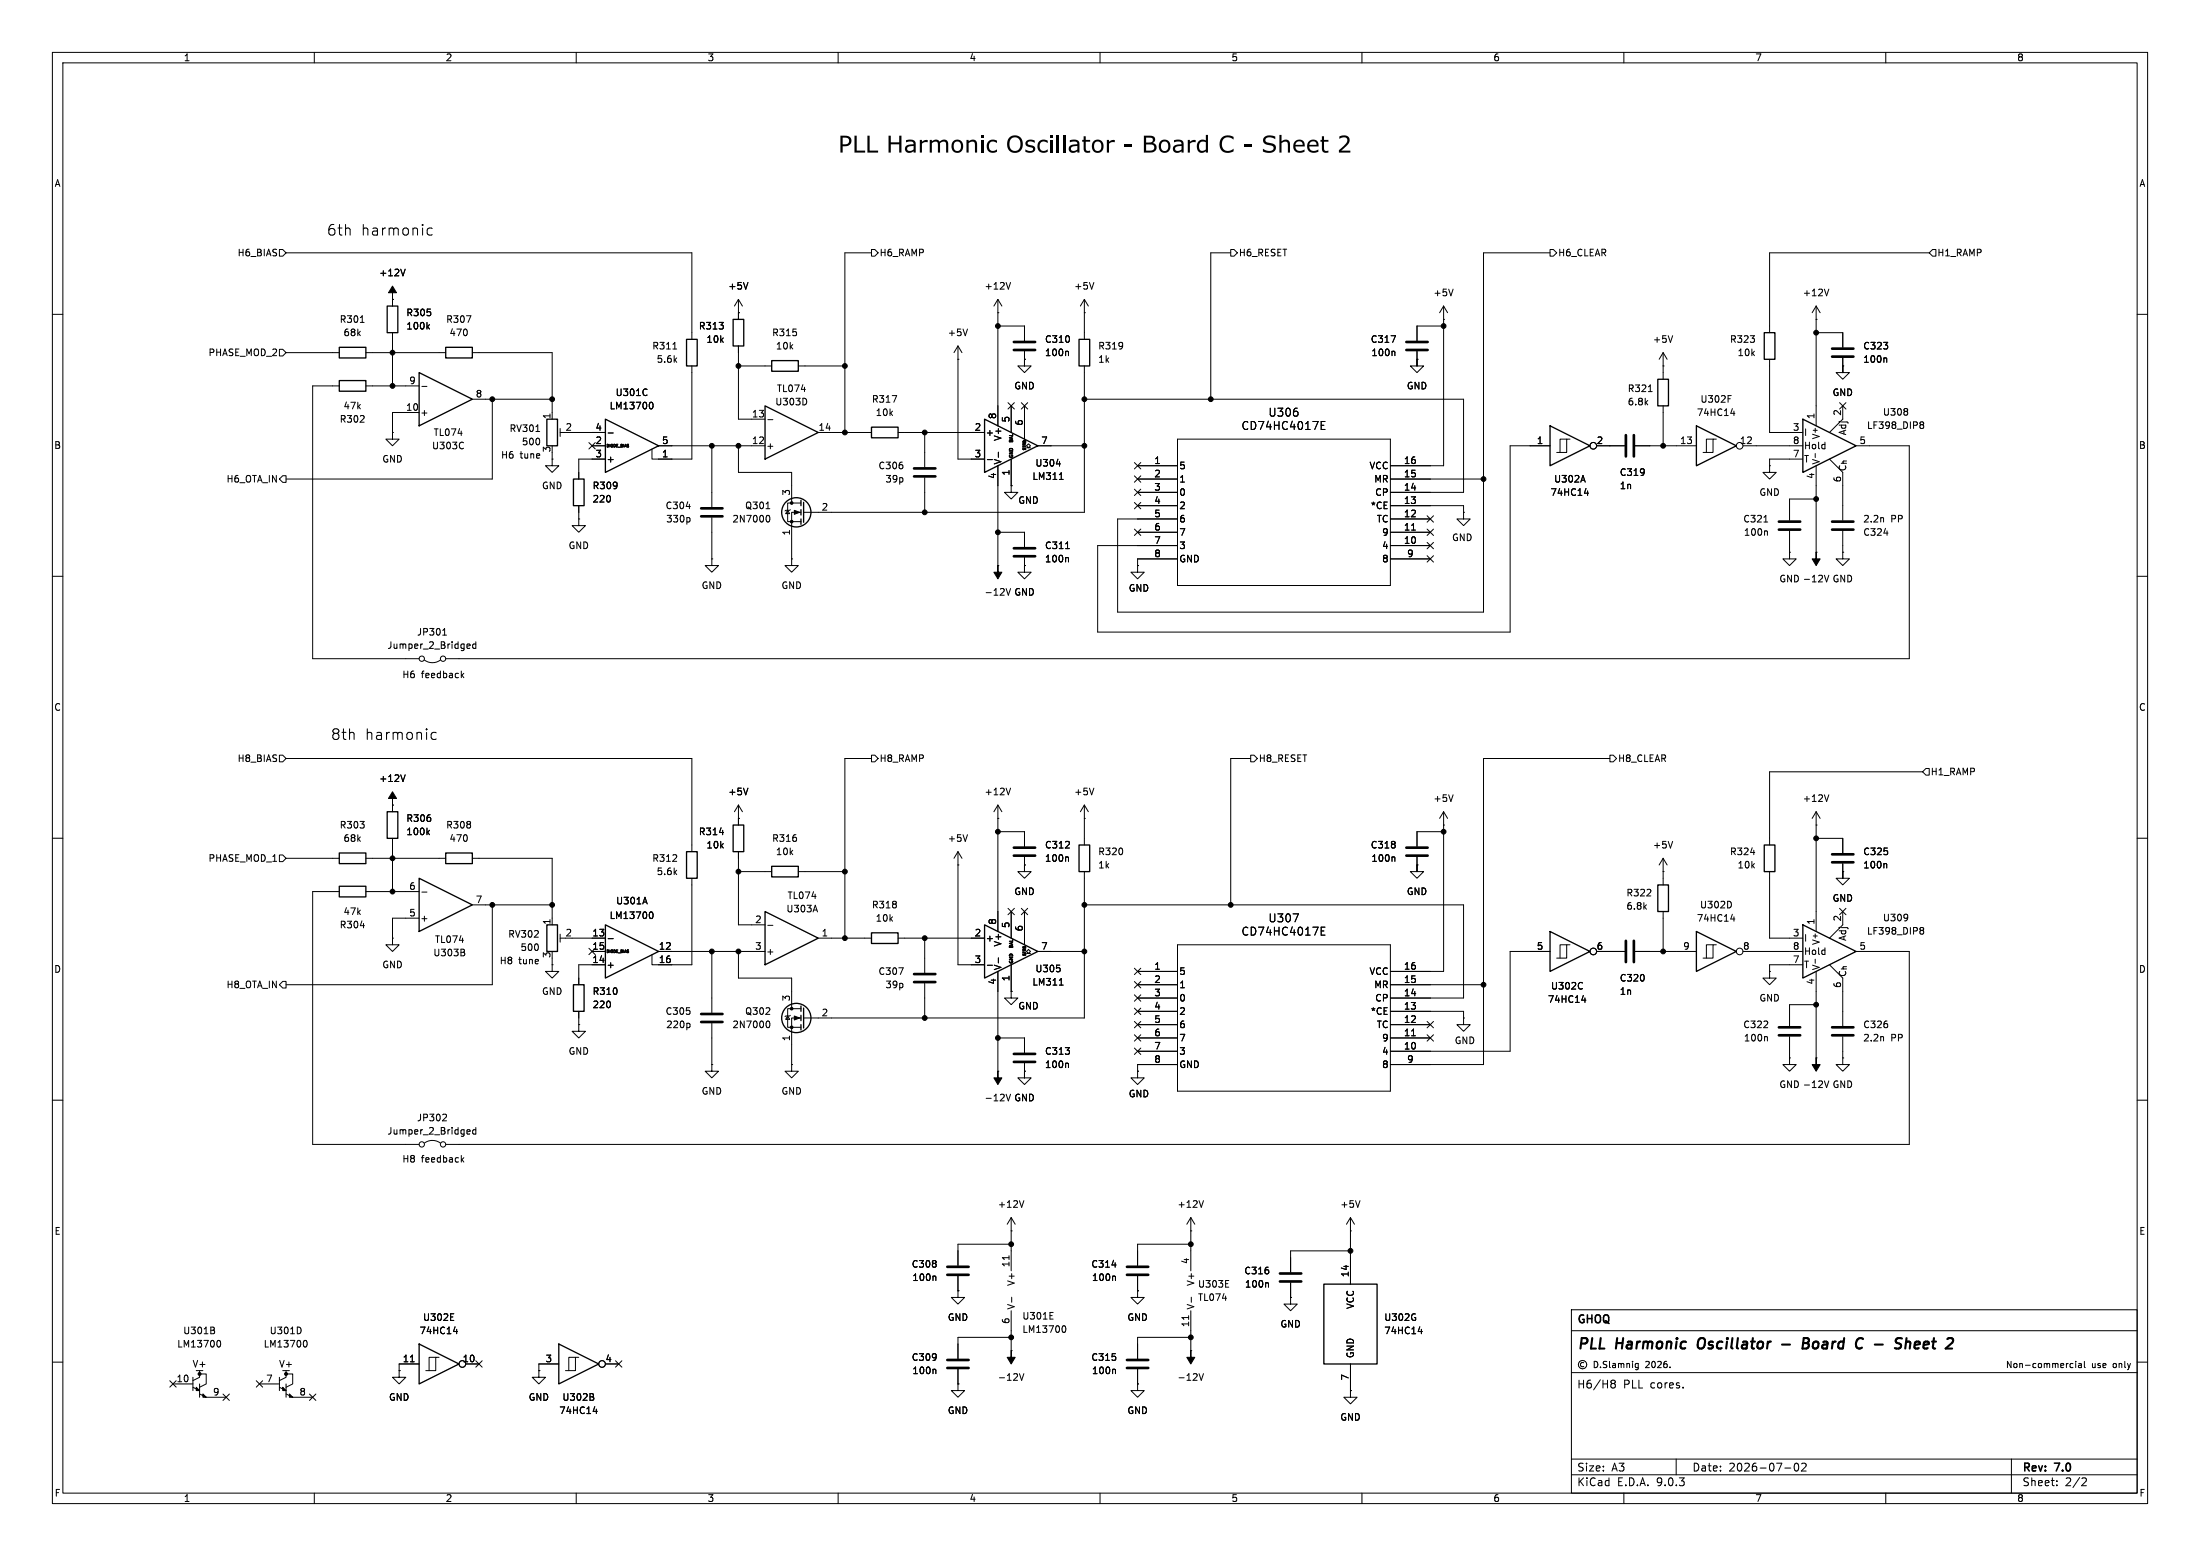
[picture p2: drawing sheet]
<svg xmlns="http://www.w3.org/2000/svg" width="420mm" height="297mm" viewBox="0 0 420 297" stroke-linecap="round" stroke-linejoin="round" font-family="sans-serif">
<g fill="none" stroke="#000" stroke-width=".19">
<path d="M10 10h400v277h-400zM12 12h396v273h-396zM60 10v2M110 10v2M160 10v2M210 10v2M260 10v2M310 10v2M360 10v2M53.3 47.6h.7l.6 .7-.6 .6h-.7zM54.6 48.3h77.5v16.5M74.9 57.2h.1"/>
<path d="M74.9 57.2v1.2M77.3 51.4l-.4 1.2M82.5 43.6l-.6-.1-.4 .4v.6l.2 .3 .2 .1 .6-.1M141 59.7h.1M141 57.2l-.8 1.2M141 57.2l.7 1.2M141 57.2v3.8M142.8 53.9l-.4 1.3M166.4 47.6h.6l.6 .7-.6 .6h-.6zM166.4 48.3h-5.1v34.3M190.5 59.7h.1M190.5 57.2v24.1"/>
<path d="M190.5 57.2l.8 1.2M190.5 57.2l-.8 1.2M192.9 53.9l-.4 1.3M207 59.7h.1M207 57.2v7.6M207 57.2l.8 1.2M207 57.2l-.8 1.2M208.8 53.9l-.4 1.3M234.9 47.6h.7l.6 .7-.6 .6h-.7zM234.9 48.3h-3.8v27.9M275.6 58.4l-.8 1.3M275.6 58.4l.8 1.3"/>
<path d="M275.6 58.4v30.5h-10.2M277.4 55.2l-.4 1.3M295.9 47.6h.6l.7 .7-.7 .6h-.6zM295.9 48.3h-12.7v68.5h-69.8v-17.7h11.4M346.7 58.4l.8 1.3M346.7 58.4l-.8 1.3M346.7 58.4v22.9M349.1 55.2l-.4 1.3M368.3 48.3h-30.5v15.2M368.9 47.6h.7v1.3h-.7l-.6-.6zM10 60h2M53.3 66.7h.7l.6 .6-.6 .6h-.7z"/>
<path d="M54.6 67.3h10.2M64.8 73.7h-5.1v52h20.3M68.8 61.5h.7M69.8 67.3h15.3M69.8 73.7h10.2M74.9 63.5v10.2M80 78.7h-5.1v3.9M80.5 73.8h1M81.6 62.3l.4 .5M82 62l-.5 .4M89.1 60.3h.8l-.5 1.2M90.2 67.3h15.2v12.7"/>
<path d="M90.2 76.2h15.2M94 76.2v15.2h-39.4M123.5 74.3v.1M123.5 75.4h.1M124.1 76.8h.1a.68 .68 0 0 1 .5 .6 .68 .68 0 0 1-.5 .6h-.1M128.5 66.6h.7M132.1 69.9v17.7h-7.6v-1.9M141 66v14h5M141 69.9h6.3M152.4 69.9h8.9M153.9 76.3v.7M170.3 75.5h.9l-.6 1.3"/>
<path d="M182.9 68.6h.1M182.9 66v21.6h5.1M182.9 66l-.8 1.3M182.9 66l.7 1.3M184.7 62.8l-.4 1.3M190.5 62.2h5.1v2.8M192.4 76.9l1.2 1.2M193 77.5v5.1M193.6 76.9l-1.2 1.2M195 76.9l1.2 1.2M195.6 67.1v2.8h1.2l-1.2 1.2-1.3-1.2h1.3v-1.3M195.6 68.6h.1"/>
<path d="M195.6 77.5v6.3M196.2 76.9l-1.2 1.2M203.8 67l.2 .2v.7M207 76.2h72.4v17.8h-14M207 69.9v27.9h-53.6M247.7 78.6v.7M265.6 64.1h.8l-.5 1.2M266.1 67l.2 .2v.7M270.5 67.1v2.8h-1.3l1.3 1.2 1.3-1.2h-1.3v-1.3M270.5 68.6h.1M275.6 61h.1M275.6 62.2h-5.1v2.8"/>
<path d="M314.7 74.7h.7M317.5 69.9h.1M317.5 67.3l.8 1.3M317.5 67.3l-.8 1.3M317.5 67.3v5.1M317.5 77.5v7.6M319.3 64.1l-.4 1.2M329.9 75.5h.6M330.4 78.9h.8M331 78.5v.8M337.8 68.6v14h6.4M346.7 61h.1"/>
<path d="M346.7 63.5h5.1v2.8M351.2 76.9l1.2 1.2M351.8 68.3v2.8h1.3l-1.3 1.3-1.3-1.3h1.3v-1.2M351.8 69.9h.1M351.8 77.5v2.5l-2.6 2.6M352.4 76.9l-1.2 1.2M360 68.3l.2 .2v.7M364.1 78.1v.3M364.1 78.6v.5M408 60h2M54 90.8h.6v1.3h-.6l-.7-.7zM74.9 82.6v1.2h1.3l-1.3 1.3-1.2-1.3h1.2"/>
<path d="M74.9 82.6h.1M88.4 84.5h.1M88.5 85.5l-.1 .1M102.3 82.4h.7M105.4 87.6v1.3h1.3l-1.3 1.3-1.3-1.3h1.3M105.4 87.6h.1M105.4 86.4v1.2M106.9 82.6h1M106.9 81.8v1.5M109.2 82.6h6.4M110.5 99.1v1.2h1.3l-1.3 1.3-1.3-1.3h1.3M110.5 99.1h.1"/>
<path d="M110.5 96.5v2.6M112.4 84.5l1.2 1.2M113 85.1h2.6M113.6 84.5l-1.2 1.2M115.6 87.6h-5.1v3.8M116.1 82.6h1M125.7 85.1h20.3M131 96.7h.8M131.5 98.8l.2 .2v.4l-.2 .2M135.9 85.1v11.7M135.9 98.8v7.9M141 85.1v5.1h10.1v5.8"/>
<path d="M146.2 97.1h.8M146.4 98.4h.1a.68 .68 0 0 1 .5 .6 .68 .68 0 0 1-.5 .6h-.1M146.6 80.1h.9M150.4 97.4l.3 .6h-.7zM150.9 97.3l-1 .2M152.9 96h-2.5v3.6h2.5M152.9 97.8h-1.8v8.9M156.2 82.6h10.2M171.4 82.6h16.6M176.5 82.6v6.6M176.5 91.2v6.6M188.5 87.7h1"/>
<path d="M190.5 88.9v19.1M190.6 86.3v1M193 92.7v1.3h1.3l-1.3 1.3-1.2-1.3h1.2M193 92.7h.1M193 87.6v5.1M196 85.5h.3l-.3-.4 .3-.4 .4 .4-.4 .4h.4M198.1 85.1h8.9M201.7 88.5h.8M202.2 91.5h.8M216.6 88.3l1.2 1.2M216.6 95.9l1.2 1.2M216.6 93.4l1.2 1.2"/>
<path d="M216.6 90.8l1.2 1.2M217.2 88.9h7.6M217.2 91.4h7.6M217.2 94h7.6M217.2 96.5h7.6M217.8 88.3l-1.2 1.2M217.8 95.9l-1.2 1.2M217.8 93.4l-1.2 1.2M217.8 90.8l-1.2 1.2M224.8 83.8h40.6v28h-40.6zM252.2 81.2h.5M252.9 80.5h-.7v1.5h.7"/>
<path d="M265.4 91.4h17.8M265.4 96.5h14v1.3M265.4 99.1h7.6M272.4 98.5l1.3 1.2M273.7 98.5l-1.3 1.2M279.4 97.8v1.3h-1.3l1.3 1.2 1.3-1.2h-1.3M279.4 97.8h.1M295.9 85.1h-7.6v35.6h-78.8v-16.6h15.3M299.1 83.8h-1.3v2.6M299.7 83.8h-.6v2.6h-1.9M302.2 90.7l.4 1.3M302.5 94.1h.8"/>
<path d="M303.1 93.7v.9M304.8 85.1h5.3M312.2 85.1h11.6M327 83.8h-1.2v2.6M327.7 83.8h-.7v2.6h-1.9M332.7 85.1h11.5M336.7 99.6h.8M337.8 88.9v1.3h-1.3l1.3 1.2 1.3-1.2h-1.3M337.8 88.9h.1M344.2 87.6h-6.4v1.3M346.7 95.3h-5.1v4M346.7 88.9v16.5"/>
<path d="M349.2 87.6l2.6 2.6v9.1M354.3 85.1h10.2v40.6h-279.4M359.5 98.9l.1 .7M366.8 80.5h.2l.2 .3-.2 .3M366.8 81.1h.2M367 81.1l.2 .2v.2l-.1 .2-.3 .1M10 110h2M135.9 106.7v1.3h1.3l-1.3 1.2-1.3-1.2h1.3M135.9 106.7h.1M151.1 106.7v1.3h1.3l-1.3 1.2-1.2-1.2h1.2M151.1 106.7h.1M190.5 108h.1"/>
<path d="M190.5 101.6h5.1v2.8M192.1 112.3l.4 1.3 .4-1.3M195.6 106.4v2.8h1.2l-1.2 1.3-1.3-1.3h1.3v-1.2M195.6 108h.1M203.4 104.7h.8M203.8 106.4l.2 .2v.7M216.6 101l1.2 1.2M217.2 108v1.2h-1.3l1.3 1.3 1.2-1.3h-1.2M217.2 108h.1M217.2 101.6h7.6M217.8 101l-1.2 1.2M224.8 106.7h-7.6v1.3"/>
<path d="M265.4 101.6h7.6M265.4 104.1h7.6M265.4 106.7h7.6M269.5 101.2h.7M272.4 103.5l1.3 1.2M272.4 106.1l1.3 1.2M272.4 101l1.3 1.2M273.7 103.5l-1.3 1.2M273.7 106.1l-1.3 1.2M273.7 101l-1.3 1.2M337.2 101.3l.2 .2v.7M341.6 105.4v1.3h1.3l-1.3 1.3-1.2-1.3h1.2"/>
<path d="M341.6 105.4h.1M341.6 101.3v4.1M346.7 105.4h.1M348.3 109.8l.4 1.3 .4-1.3M351.8 105.4v1.3h-1.3l1.3 1.3 1.3-1.3h-1.3M351.8 105.4h.1M351.8 101.3v4.1M359.6 101.8h.8M408 110h2M81 126a2.54 2.54 0 0 0 3.1 0M83.3 139.9l-.6-.1-.4 .4v.6l.2 .2 .2 .1 .6-.1M84.5 121.2h.7"/>
<path d="M84.8 120.1l.1-.1v1.2M88.2 128.9l.3 .5M88.5 128.5l-.4 .5M89.2 123.7h.5M89.2 123l.4-.1 .1 .3-.6 .1M90.8 123l-.3-.1-.3 .3 .2 .5h.4M90.8 122.5v1.3M10 160h2M53.3 144.1h.7l.6 .7-.6 .6h-.7zM54.6 144.8h77.5v17.8M74.9 153.7h.1M74.9 153.7v1.2"/>
<path d="M77.3 147.9l-.4 1.3M81.6 158.8l.4 .5M82 158.5l-.5 .5M137.4 158.9h.7M141 156.2h.1M141 153.7v3.8M141 153.7l-.8 1.2M141 153.7l.7 1.2M142.8 150.4l-.4 1.3M166.4 144.1h.6l.6 .7-.6 .6h-.6zM166.4 144.8h-5.1v34.3M184.7 159.3l-.4 1.3"/>
<path d="M190.5 156.2h.1M190.5 158.8h5.1v2.7M190.5 153.7v24.1M190.5 153.7l.8 1.2M190.5 153.7l-.8 1.2M192.9 150.4l-.4 1.3M207 156.2h.1M207 153.7v7.6M207 153.7l.8 1.2M207 153.7l-.8 1.2M208.8 150.4l-.4 1.3M238.8 144.1h.6l.6 .7-.6 .6h-.6z"/>
<path d="M238.8 144.8h-3.9v27.9M275.6 157.5h.1M275.6 154.9v30.5h-10.2M275.6 154.9l-.8 1.3M275.6 154.9l.8 1.3M275.6 158.8h-5.1v2.7M277.4 151.7l-.4 1.3M307.3 144.1h.7l.6 .7-.6 .6h-.7zM307.3 144.8h-24.1v58.4h-17.8M346.7 157.5h.1M346.7 154.9v22.9M346.7 154.9l.8 1.3"/>
<path d="M346.7 154.9l-.8 1.3M349.1 151.7l-.4 1.3M367 147.3h-29.2v14M367.7 146.7h.6v1.3h-.6l-.7-.7zM408 160h2M53.3 163.2h.7l.6 .6-.6 .7h-.7zM54.6 163.8h10.2M64.8 170.2h-5.1v48.2h20.3M68.8 176.7h.8M69.8 163.8h15.3M69.8 170.2h10.2M74.9 179.1v1.2h1.3l-1.3 1.3-1.2-1.3h1.2"/>
<path d="M74.9 179.1h.1M74.9 160v10.2M80 175.3h-5.1v3.8M80.5 170.3h1M90.2 163.8h15.2v12.7M90.2 172.7h15.2M94 172.7v15.3h-39.4M106.9 179.1h1M106.9 178.3v1.5M109.2 179.1h6.4M116.1 179.2h1M123.1 171.3l.5 1.2"/>
<path d="M124.1 174.1h.1a.68 .68 0 0 1 .5 .6 .68 .68 0 0 1-.5 .6h-.1M132.1 167.6v16.6h-7.6v-2M141 162.6v13.9h5M141 166.4h6.3M146.6 176.6h.9M152.4 166.4h8.9M155.6 172.8l.5 1.3M156.2 179.1h10.2M171.4 179.1h16.6M176.5 179.1v6.6M182.9 165.1h.1M182.9 162.6v21.6h5.1"/>
<path d="M182.9 162.6l-.8 1.2M182.9 162.6l.7 1.2M192.4 173.4l1.2 1.2M193 174v5.1M193.6 173.4l-1.2 1.2M195 173.4l1.2 1.2M195.6 163.6v2.8h1.2l-1.2 1.2-1.3-1.2h1.3v-1.3M195.6 165.1h.1M195.6 174v6.3M196.2 173.4l-1.2 1.2M203.8 163.6l.2 .1v.7M207 172.7h72.4v17.8h-14"/>
<path d="M207 166.4v27.9h-53.6M246.9 174.4h1l-.7 1.6M252.2 177.7h.5M252.9 177h-.7v1.5h.7M266.1 163.6l.2 .1v.7M270.5 163.6v2.8h-1.3l1.3 1.2 1.3-1.2h-1.3v-1.3M270.5 165.1h.1M317.5 166.4h.1M317.5 163.8v5.1M317.5 174v7.6M317.5 163.8l.8 1.3M317.5 163.8l-.8 1.3"/>
<path d="M319.3 160.6l-.4 1.3M330.4 175.4h.8M330.5 172.3v.7M331 175v.8M334.2 162.7h.8M337.8 166.4v12.7h6.4M346.7 160h5.1v2.8M351.2 173.4l1.2 1.2M351.8 164.8v2.8h1.3l-1.3 1.3-1.3-1.3h1.3v-1.2M351.8 166.4h.1M351.8 174v2.5l-2.6 2.6M352.4 173.4l-1.2 1.2"/>
<path d="M360 164.8l.2 .2v.7M364.1 174.6v.9M364.2 175l-.1 .2M366.8 177h.2l.2 .3-.2 .3M366.8 177.6h.2M367 177.6l.2 .2v.3l-.1 .1-.3 .1M54 187.3h.6v1.3h-.6l-.7-.6zM88.4 181.8l.3 .2v.3l-.2 .1M88.5 181.2l.2 .2-.2 .3M105.4 184.2v1.2h1.3l-1.3 1.3-1.3-1.3h1.3M105.4 184.2h.1M105.4 182.9v1.3"/>
<path d="M110.5 195.6v1.3h1.3l-1.3 1.2-1.3-1.2h1.3M110.5 195.6h.1M110.5 193v2.6M112.4 181l1.2 1.2M113 181.6h2.6M113.6 181l-1.2 1.2M115.6 184.2h-5.1v3.8M125.7 181.6h20.3M131.5 195.3l.2 .3v.3l-.2 .3M135.9 181.6v11.7M135.9 195.3v7.9M141 181.6v5.1h10.1v5.8"/>
<path d="M146.4 194.9h.1a.68 .68 0 0 1 .5 .6 .68 .68 0 0 1-.5 .7l-.1-.1M150.4 193.9l.3 .7h-.7zM150.9 193.8l-1 .3M152.9 192.5h-2.5v3.6h2.5M152.9 194.3h-1.8v8.9M171.6 184.7h.8l-.5 1.3M176.5 187.7v6.6M188.5 184.2h1M190.5 198.1h5.1v2.8M190.5 185.4v19.1M190.6 182.8v1M193 189.2v1.3h1.3l-1.3 1.3-1.2-1.3h1.2"/>
<path d="M193 189.2h.1M193 184.2v5M196 182h.3l-.3-.4 .3-.4 .4 .4-.4 .4h.4M198.1 181.6h8.9M202.2 188h.8M202.3 184.8v.6M216.6 184.8l1.2 1.2M216.6 195l1.2 1.2M216.6 197.5l1.2 1.2M216.6 189.9l1.2 1.2M216.6 192.4l1.2 1.2M216.6 187.4l1.2 1.2"/>
<path d="M217.2 185.4h7.6M217.2 188h7.6M217.2 190.5h7.6M217.2 193h7.6M217.2 195.6h7.6M217.2 198.1h7.6M217.8 184.8l-1.2 1.2M217.8 195l-1.2 1.2M217.8 197.5l-1.2 1.2M217.8 189.9l-1.2 1.2M217.8 192.4l-1.2 1.2M217.8 187.4l-1.2 1.2"/>
<path d="M224.8 180.3h40.6v28h-40.6zM265.4 188h17.8M265.4 193h14v1.3M265.4 195.6h7.6M265.4 198.1h7.6M269.5 197.7h.7M272.4 197.5l1.3 1.2M272.4 195l1.3 1.2M273.7 197.5l-1.3 1.2M273.7 195l-1.3 1.2M279.4 194.3v1.3h-1.3l1.3 1.3 1.3-1.3h-1.3M279.4 194.3h.1"/>
<path d="M295.9 181.6h-7.6v19.1h-22.9M299.1 180.3h-1.3v2.6M299.7 180.3h-.6v2.6h-1.9M302 190.9h.7M302 187.6h.1M302.1 188.7h-.1M302.6 190.5v.8M304.8 181.6h5.3M312.2 181.6h11.6M327 180.3h-1.2v2.6M327.7 180.3h-.7v2.6h-1.9M332.7 181.6h11.5"/>
<path d="M337.2 197.9l.2 .1v.7M337.8 185.4v1.3h-1.3l1.3 1.3 1.3-1.3h-1.3M337.8 185.4h.1M341.6 197.9v4M344.2 184.2h-6.4v1.2M346.7 191.8h-5.1v4M346.7 185.4v16.5M349.2 184.2l2.6 2.5v9.1M351.8 197.9v4M354.3 181.6h10.2v36.8h-279.4M359.5 197.9l.1 .8M10 210h2"/>
<path d="M81 218.2a2.54 2.54 0 0 1 3.1 0M85 212.7l.2 .2v.3l-.7 .7h.7M89.2 215.7l.4-.1 .1 .3-.6 .2M89.2 216.4h.5M90.8 215.2v1.3M90.8 215.7l-.3-.1-.3 .3 .2 .5h.4M135.9 203.2v1.3h1.3l-1.3 1.2-1.3-1.2h1.3M135.9 203.2h.1M151.1 203.2v1.3h1.3l-1.3 1.2-1.2-1.2h1.2M151.1 203.2h.1M190.5 204.5h.1M192.1 208.9l.4 1.2 .4-1.2"/>
<path d="M195.6 202.9v2.8h1.2l-1.2 1.3-1.3-1.3h1.3v-1.2M195.6 204.5h.1M203.8 202.9l.2 .2v.7M216.6 200.1l1.2 1.2M217.2 204.5v1.2h-1.3l1.3 1.3 1.2-1.3h-1.2M217.2 204.5h.1M217.2 200.7h7.6M217.8 200.1l-1.2 1.2M224.8 203.2h-7.6v1.3M341.6 201.9v1.3h1.3l-1.3 1.3-1.2-1.3h1.2M341.6 201.9h.1M346.7 201.9h.1"/>
<path d="M348.3 206.3l.4 1.3 .4-1.3M351.8 201.9v1.3h-1.3l1.3 1.3 1.3-1.3h-1.3M351.8 201.9h.1M408 210h2M88.2 221.3l.3 .5M88.5 221l-.4 .5M192.6 239.7v.7M193 234.9h.1M193 237.5h-10.1v4.1M193 232.4l-.7 1.3M193 232.4l.8 1.3M193 232.4v10.2"/>
<path d="M195.5 229.2l-.5 1.2M227.3 234.9h.1M227.3 237.5h-10.1v4.1M227.3 232.4v10.2M227.3 232.4l-.7 1.3M227.3 232.4l.8 1.3M229.7 229.2l-.4 1.2M257.8 234.9h.1M257.8 232.4l.8 1.3M257.8 232.4l-.8 1.3M257.8 232.4v12.7M257.8 238.8h-11.4v4"/>
<path d="M259.6 229.2l-.4 1.2M40.7 253.9l.3 .3-.1 .3-.2 .1M40.8 253.4l.1 .2-.1 .3M41.6 255.9l.1-.1a.68 .68 0 0 1 .4 .7 .68 .68 0 0 1-.4 .6h-.1M57.4 253.6v.7M58.1 255.9l.1-.1a.68 .68 0 0 1 .4 .7 .68 .68 0 0 1-.4 .6h-.1M78.3 259.9h.8M83.2 259.1h-1.3v2.5M83.8 259.1h-.6v2.5h-1.9M86 252h.6M86 250.8h.6M86.6 254.2h.8"/>
<path d="M87.2 253.7v.9M90.8 259.7l1.2 1.3M92 259.7l-1.2 1.3M109.9 259.1h-1.3v2.5M110.5 259.1h-.6v2.5h-2M117.5 259.7l1.2 1.3M118.7 259.7l-1.2 1.3M178.5 243.6l.2 .2v.6M182.9 246.4v1.2h1.2l-1.2 1.3-1.3-1.3h1.3M182.9 246.4h.1M182.9 243.6v2.8M193 257.8h.1"/>
<path d="M193 255.3h-10.1v4M193 250.2v7.6M193.1 247.6v1M200.4 251.8h.6M200.4 250.5h.6M202.9 253.1h.1a.68 .68 0 0 1 .5 .6 .68 .68 0 0 1-.5 .6h-.1M212.3 241.5h.8M212.8 243.6l.1 .2v.6M217.2 246.4v1.2h1.2l-1.2 1.3-1.3-1.3h1.3M217.2 246.4h.1M217.2 243.6v2.8M226.9 251.1v.8"/>
<path d="M227.3 257.8h.1M227.3 255.3h-10.1v4M227.3 250.2v7.6M227.4 247.6v1M234 245.7h.6M234 244.4h.6M242 244.8l.2 .2v.7M246.4 247.6v1.3h1.2l-1.2 1.3-1.3-1.3h1.3M246.4 247.6h.1M246.4 244.9v2.7M270.7 254.2h.8M271.3 253.7v.9"/>
<path d="M300 250h108v35h-108zM300 254h108M304.3 259.8a.61 .61 0 0 1 .7 .6 .61 .61 0 0 1-.7 .6zM306.7 259.9l-.4-.1-.2 .3 .1 .3 .5 .2v.3l-.2 .1h-.4M307.3 259.8v1.1l.1 .1M311.7 259.8v.2M396.3 259.8v.2M397.9 259.8v1.1l.2 .1M10 260h2M32.4 263.6l1.2 1.2M33 264.2h3.8M33.6 263.6l-1.2 1.2"/>
<path d="M36.8 262.9v2.5M36.8 264.8l1.3 .6M38.1 261.6v1.3l-1.3 .6M38.1 262.3h1.3v1.9l-1.3 .6M38.1 264.2v2.5M38.1 266.1l1.3 .6h3.8M42.6 266.1l1.2 1.2M43.8 266.1l-1.2 1.2M48.9 263.6l1.2 1.2M49.5 264.2h3.8M50.1 263.6l-1.2 1.2M53.3 262.9v2.5"/>
<path d="M53.3 264.8l1.3 .6M54.6 261.6v1.3l-1.3 .6M54.6 262.3h1.3v1.9l-1.3 .6M54.6 266.1l1.3 .6h3.8M54.6 264.2v2.5M59.1 266.1l1.2 1.2M60.3 266.1l-1.2 1.2M76.2 261.6v1.3h-1.3l1.3 1.3 1.3-1.3h-1.3M76.2 261.6h.1M80 260.3h-3.8v1.3M88.9 260.3h2.5M102.9 261.6v1.3h-1.3l1.3 1.3 1.2-1.3h-1.2"/>
<path d="M102.9 261.6h.1M106.7 260.3h-3.8v1.3M113.1 266.6l.3 .3-.1 .3-.2 .1M113.2 266.1l.1 .2-.1 .3M113.2 269.4h.8M113.8 269v.8M115.6 260.3h2.5M178.5 261.4l.2 .1v.7M182.9 264.2v1.2h1.2l-1.2 1.3-1.3-1.3h1.3M182.9 264.2h.1M182.9 261.4v2.8M194.6 262.2l.4 1.3 .5-1.3"/>
<path d="M212.8 261.4l.1 .1v.7M217.2 264.2v1.2h1.2l-1.2 1.3-1.3-1.3h1.3M217.2 264.2h.1M217.2 261.4v2.8M228.9 262.2l.4 1.3 .4-1.3M257.8 265.4v1.3h1.3l-1.3 1.3-1.3-1.3h1.3M257.8 265.4h.1M257.8 260.3v5.1M300 262h108M300 278.5h108M302.3 260.1a.41 .41 0 0 0-.6 .4 .41 .41 0 0 0 .6 .3M305.5 260.9v.1"/>
<path d="M307.5 263.7l.3-.3 .4 .1 .2 .3-.3 .3M307.5 263.8l.3 .3M307.8 264.1h.3M307.8 264.1l-.3 .3M307.9 260.3h.4l.1 .7M308.1 264.1l.3 .3-.2 .5h-.4l-.3-.2M308.4 260.5l-.6 .3 .2 .2h.4M309 260.4l.3-.2 .2 .2M309 260.2v.8M309.5 260.4l.2-.2 .2 .1 .1 .7M309.5 260.4v.6M310.6 260.4l.4-.1 .1 .7"/>
<path d="M310.6 260.2v.8M311.7 260.2v.8M312.7 260.3l-.3-.1-.2 .3 .1 .5h.4M312.7 260.2v1l-.2 .2h-.3M320 278.5v3M321.3 264.8v.1M342.7 279.4l.2-.1a.8 .8 0 0 1 .5 .7 .8 .8 0 0 1-.5 .8l-.2-.2-.2-.4zM343.9 279.4l.6-.1 .2 .1 .1 .3-.9 1.1h.9M384 278.5v6.5M395.4 260.2l.3 .1M395.7 261h-.3M396.3 260.2v.8"/>
<path d="M396.8 260.3h.5v.7M397.3 260.5l-.5 .3 .1 .2h.4M408 260h2M60 285v2M110 285v2M160 285v2M210 285v2M260 285v2M300 281.5h108M310 285v2M340.7 280.2h1.2M360 285v2"/>
<path d="M392.7 283.4v.2M392.7 282.7v.1M397.7 282.1l.5 .1 .1 .3-.9 1.1h.9"/>
<circle cx="304.2" cy="85.1" r=".63"/>
<circle cx="332.1" cy="85.1" r=".63"/>
<circle cx="80.5" cy="125.7" r=".51"/>
<circle cx="84.6" cy="125.7" r=".51"/>
<circle cx="304.2" cy="181.6" r=".63"/>
<circle cx="332.1" cy="181.6" r=".63"/>
<circle cx="80.5" cy="218.4" r=".51"/>
<circle cx="84.6" cy="218.4" r=".51"/>
<circle cx="88.3" cy="260.3" r=".63"/>
<circle cx="114.9" cy="260.3" r=".63"/>
<circle cx="302.1" cy="260.5" r=".8"/>
</g>
<path d="M324.3 255.7a1.5 1.5 0 0 0 0 1.6M340.2 256.6h1.5M344.2 256.4h.7M344.3 255.4l.9 .1a.51 .51 0 0 1 .1 .5 .51 .51 0 0 1-.4 .4l.3 .1a.58 .58 0 0 1-.3 .9h-.8zM363.1 255.5a.85 .85 0 0 0-1.1 .1v.6M363.9 256.3a.49 .49 0 0 1 .8 .1l-.1 1M364 255.4l-.3 2M366.3 256.1l-.6 .1-.2 .9 .2 .3h.4M366.5 256.5l-1 .2" fill="none" stroke="#000" stroke-width=".4"/>
<g fill="#000" stroke="#000" stroke-width=".19">
<path d="M74.9 54.6l.8 1.3h-.8v1.3v-1.3h-.7zM151.6 97.4l1.1 .4-1.1 .4zM190.5 108v1.2h.8l-.8 1.3-.8-1.3h.8zM346.7 105.4v1.3h.8l-.8 1.3-.8-1.3h.8zM74.9 151.1l.8 1.3h-.8v1.3v-1.3h-.7zM151.6 193.9l1.1 .4-1.1 .4zM190.5 204.5v1.2h.8l-.8 1.3-.8-1.3h.8zM346.7 201.9v1.3h.8l-.8 1.3-.8-1.3h.8zM193 257.8v1.3h.8l-.8 1.2-.7-1.2h.7zM227.3 257.8v1.3h.8l-.8 1.2-.7-1.2h.7zM37.5 264.8l.6 .6h-.6zM38.7 266.1l.7 .6h-.7z"/>
<path d="M54 264.8l.6 .6h-.6zM55.2 266.1l.7 .6h-.7z"/>
<circle cx="74.9" cy="67.3" r=".46"/>
<circle cx="74.9" cy="73.7" r=".46"/>
<circle cx="94" cy="76.2" r=".46"/>
<circle cx="105.4" cy="76.2" r=".46"/>
<circle cx="141" cy="69.9" r=".46"/>
<circle cx="161.3" cy="69.9" r=".46"/>
<circle cx="190.5" cy="62.2" r=".46"/>
<circle cx="207" cy="76.2" r=".46"/>
<circle cx="231.1" cy="76.2" r=".46"/>
<circle cx="275.6" cy="62.2" r=".46"/>
<circle cx="346.7" cy="63.5" r=".46"/>
<circle cx="135.9" cy="85.1" r=".46"/>
<circle cx="141" cy="85.1" r=".46"/>
<circle cx="151.1" cy="99.6" r=".25"/>
<circle cx="151.1" cy="96" r=".25"/>
<circle cx="161.3" cy="82.6" r=".46"/>
<circle cx="176.5" cy="97.8" r=".46"/>
<circle cx="176.5" cy="82.6" r=".46"/>
<circle cx="207" cy="85.1" r=".46"/>
<circle cx="283.2" cy="91.4" r=".46"/>
<circle cx="317.5" cy="85.1" r=".46"/>
<circle cx="346.7" cy="95.3" r=".46"/>
<circle cx="190.5" cy="101.6" r=".46"/>
<circle cx="190.5" cy="158.8" r=".46"/>
<circle cx="275.6" cy="158.8" r=".46"/>
<circle cx="74.9" cy="170.2" r=".46"/>
<circle cx="74.9" cy="163.8" r=".46"/>
<circle cx="94" cy="172.7" r=".46"/>
<circle cx="105.4" cy="172.7" r=".46"/>
<circle cx="141" cy="166.4" r=".46"/>
<circle cx="161.3" cy="179.1" r=".46"/>
<circle cx="161.3" cy="166.4" r=".46"/>
<circle cx="176.5" cy="179.1" r=".46"/>
<circle cx="207" cy="172.7" r=".46"/>
<circle cx="234.9" cy="172.7" r=".46"/>
<circle cx="346.7" cy="160" r=".46"/>
<circle cx="135.9" cy="181.6" r=".46"/>
<circle cx="141" cy="181.6" r=".46"/>
<circle cx="151.1" cy="196.1" r=".25"/>
<circle cx="151.1" cy="192.5" r=".25"/>
<circle cx="176.5" cy="194.3" r=".46"/>
<circle cx="190.5" cy="198.1" r=".46"/>
<circle cx="207" cy="181.6" r=".46"/>
<circle cx="283.2" cy="188" r=".46"/>
<circle cx="317.5" cy="181.6" r=".46"/>
<circle cx="346.7" cy="191.8" r=".46"/>
<circle cx="193" cy="237.5" r=".46"/>
<circle cx="227.3" cy="237.5" r=".46"/>
<circle cx="257.8" cy="238.8" r=".46"/>
<circle cx="193" cy="255.3" r=".46"/>
<circle cx="227.3" cy="255.3" r=".46"/>
</g>
<g fill="none" stroke="#000" stroke-width=".25">
<path d="M73.9 58.4h2v5.1h-2zM64.8 66.3h5v2h-5zM64.8 72.6h5v2.1h-5zM80 71.1l10.2 5.1-10.2 5.1zM85.1 66.3h5.1v2h-5.1zM131.1 64.8h2v5.1h-2zM140 61h2v5h-2zM146 77.5l10.2 5.1-10.2 5zM147.3 68.8h5.1v2.1h-5.1zM206 64.8h2v5.1h-2zM316.5 72.4h2v5.1h-2zM336.8 63.5h2v5.1h-2z"/>
<path d="M104.4 80h2v5.1h-2zM109.5 91.4h2v5.1h-2zM115.6 80l10.1 5.1-10.1 5.1zM152.9 95.5v1M152.9 97.3v1M152.9 99.1v1M153.4 95.9v3.8M166.4 81.5h5v2.1h-5zM188 80l10.1 5.1-10.1 5.1zM295.9 81.3l7.6 3.8-7.6 3.8zM323.8 81.3l7.7 3.8-7.7 3.8zM344.2 80l10.1 5.1-10.1 5.1z"/>
<path d="M73.9 154.9h2v5.1h-2zM140 157.5h2v5.1h-2zM64.8 162.8h5v2h-5zM64.8 169.2h5v2h-5zM80 167.6l10.2 5.1-10.2 5.1zM85.1 162.8h5.1v2h-5.1zM104.4 176.5h2v5.1h-2zM115.6 176.5l10.1 5.1-10.1 5.1zM131.1 162.6h2v5h-2zM146 174l10.2 5.1-10.2 5.1zM147.3 165.4h5.1v2h-5.1zM166.4 178.1h5v2h-5z"/>
<path d="M188 176.5l10.1 5.1-10.1 5.1zM206 161.3h2v5.1h-2zM295.9 177.8l7.6 3.8-7.6 3.8zM316.5 168.9h2v5.1h-2zM323.8 177.8l7.7 3.8-7.7 3.8zM336.8 161.3h2v5.1h-2zM344.2 176.5l10.1 5.1-10.1 5.1zM109.5 188h2v5h-2zM152.9 192v1M152.9 193.8v1M152.9 195.6v1M153.4 192.4v3.8"/>
<path d="M80 256.5l7.6 3.8-7.6 3.9zM106.7 256.5l7.6 3.8-7.6 3.9zM252.7 245.1h10.2v15.2h-10.2z"/>
<circle cx="152" cy="97.8" r="2.79"/>
<circle cx="152" cy="194.3" r="2.79"/>
</g>
<g fill="none" stroke="#000" stroke-width=".51">
<path d="M193.5 65.3h4.1M193.5 66.8h4.1M268.5 65.3h4M268.5 66.8h4M349.8 66.5h4M349.8 68.1h4M133.9 97h4M133.9 98.6h4M174.5 89.4h4.1M174.5 90.9h4.1M310.4 83.1v4M311.9 83.1v4"/>
<path d="M339.6 99.6h4.1M349.8 99.6h4M193.5 104.6h4.1M193.5 106.2h4.1M339.6 101.1h4.1M349.8 101.1h4M193.5 161.8h4.1M193.5 163.3h4.1M268.5 161.8h4M268.5 163.3h4M310.4 179.6v4M311.9 179.6v4"/>
<path d="M349.8 163.1h4M349.8 164.6h4M133.9 193.5h4M133.9 195.1h4M174.5 185.9h4.1M174.5 187.5h4.1M339.6 196.1h4.1M339.6 197.6h4.1M349.8 196.1h4M349.8 197.6h4M193.5 201.2h4.1M193.5 202.7h4.1"/>
<path d="M180.8 259.6h4.1M180.8 241.8h4.1M180.8 243.3h4.1M215.1 259.6h4.1M215.1 241.8h4.1M215.1 243.3h4.1M244.3 243.1h4.1M244.3 244.6h4.1M180.8 261.1h4.1M215.1 261.1h4.1"/>
</g>
<g fill="#000" stroke="#000" stroke-width=".25">
<circle cx="38.1" cy="262.3" r=".25"/>
<circle cx="54.6" cy="262.3" r=".25"/>
</g>
<path d="M188.7 27a1.4 1.4 0 0 1 1.6-.2v.5a.89 .89 0 0 0-1.5 .3 .89 .89 0 0 0 1.1 1.1l.4-.2v.5a1.29 1.29 0 0 1-1.7-.3 1.29 1.29 0 0 1 .1-1.7zM211.3 26.7h.4v.4l.6-.4h.5v.5l-.6-.1-.5 .3v1.7h-.4z" fill="#000"/>
<g font-size="4.4">
<text x="160" y="30.5">PLL Harmonic</text>
<text x="192" y="30.5">Oscillator</text>
<text x="214.4" y="30.5">- Board C - Sheet 2</text>
</g>
<g font-size="2.8">
<text x="62.4" y="45.2">6th</text>
<text x="68.9" y="45.2">harmonic</text>
<text x="63.1" y="141.5">8th</text>
<text x="69.7" y="141.5">harmonic</text>
<text x="301" y="258.1">PLL</text>
<text x="308.6" y="258.1">Harmonic</text>
<text x="325" y="258.1">Oscillator</text>
<text x="346.6" y="258.1">Board</text>
<text x="357.6" y="258.1">C</text>
<text x="361.9" y="258.1">-</text>
<text x="366.7" y="258.1">Sheet</text>
</g>
<g font-size="2.1">
<text x="236.9" y="82.3">CD74HC4017E</text>
<text x="242.1" y="79.7">U306</text>
<text x="236.9" y="178.8">CD74HC4017E</text>
<text x="242.1" y="176.3">U307</text>
<text x="301" y="253">GHOQ</text>
<text x="301" y="265.2">H6/H8</text>
<text x="309.9" y="265.2">PLL</text>
<text x="315.1" y="265.2">cores.</text>
<text x="301" y="281.1">Size:</text>
<text x="307.6" y="281.1">A3</text>
<text x="323" y="281.1">Date:</text>
<text x="330" y="281.1">2026-07-02</text>
<text x="386" y="281.3">Rev:</text>
<text x="392.4" y="281.3">7.0</text>
<text x="301" y="283.9">KiCad</text>
<text x="308.7" y="283.9">E.D.A.</text>
<text x="316.3" y="283.9">9.0.3</text>
<text x="386" y="283.9">Sheet:</text>
<text x="394.2" y="283.9">2/2</text>
</g>
<g font-size="1.8">
<text x="35" y="11.9">1</text>
<text x="85" y="11.9">2</text>
<text x="135" y="11.9">3</text>
<text x="185" y="11.9">4</text>
<text x="235" y="11.9">5</text>
<text x="285" y="11.9">6</text>
<text x="335" y="11.9">7</text>
<text x="385" y="11.9">8</text>
<text x="10.3" y="35.9">A</text>
<text x="408.3" y="35.9">A</text>
<text x="45.3" y="49.1">H6_BIAS</text>
<text x="72.3" y="52.9">+12V</text>
<text x="167.8" y="49.1">H6_RAMP</text>
<text x="236.4" y="49.1">H6_RESET</text>
<text x="297.4" y="49.1">H6_CLEAR</text>
<text x="369.8" y="49.1">H1_RAMP</text>
<text x="138.9" y="55.5">+5V</text>
<text x="187.9" y="55.5">+12V</text>
<text x="205" y="55.5">+5V</text>
<text x="273.6" y="56.7">+5V</text>
<text x="344.1" y="56.7">+12V</text>
<text x="64.8" y="61.8">R301</text>
<text x="65.5" y="64.4">68k</text>
<text x="77.5" y="60.6">R305</text>
<text x="77.5" y="63.1">100k</text>
<text x="85.1" y="61.8">R307</text>
<text x="85.7" y="64.4">470</text>
<text x="133.3" y="63.1">R313</text>
<text x="134.8" y="65.6">10k</text>
<text x="147.3" y="64.4">R315</text>
<text x="180.8" y="64.4">+5V</text>
<text x="199.4" y="65.6">C310</text>
<text x="261.6" y="65.6">C317</text>
<text x="315.5" y="65.6">+5V</text>
<text x="330.2" y="65.6">R323</text>
<text x="39.7" y="68.2">PHASE_MOD_2</text>
<text x="124.4" y="66.9">R311</text>
<text x="125.3" y="69.4">5.6k</text>
<text x="148" y="66.9">10k</text>
<text x="199.4" y="68.2">100n</text>
<text x="209.6" y="66.9">R319</text>
<text x="209.6" y="69.4">1k</text>
<text x="261.7" y="68.2">100n</text>
<text x="331.6" y="68.2">10k</text>
<text x="355.6" y="66.9">C323</text>
<text x="355.6" y="69.4">100n</text>
<text x="78" y="73.4">9</text>
<text x="90.7" y="75.9">8</text>
<text x="117.4" y="75.8">U301C</text>
<text x="147.9" y="77.6">U303D</text>
<text x="148.2" y="75">TL074</text>
<text x="166.4" y="77.1">R317</text>
<text x="193.5" y="74.5">GND</text>
<text x="268.5" y="74.5">GND</text>
<text x="310.7" y="75">R321</text>
<text x="310.7" y="77.6">6.8k</text>
<text x="324.5" y="77.1">U302F</text>
<text x="349.8" y="75.8">GND</text>
<text x="64.8" y="80.9">R302</text>
<text x="65.5" y="78.3">47k</text>
<text x="77.4" y="78.5">10</text>
<text x="80.1" y="79.6">+</text>
<text x="82.7" y="83.4">TL074</text>
<text x="97.2" y="82.7">RV301</text>
<text x="105.2" y="80.1" transform="rotate(-90 105.2 80.1)">1</text>
<text x="107.9" y="82.3">2</text>
<text x="113.6" y="82.3">4</text>
<text x="116.3" y="78.3">LM13700</text>
<text x="143.5" y="79.8">13</text>
<text x="156.2" y="82.3">14</text>
<text x="167.1" y="79.6">10k</text>
<text x="186" y="82.3">2</text>
<text x="188.1" y="83.4">+</text>
<text x="190.2" y="80.1" transform="rotate(-90 190.2 80.1)">8</text>
<text x="192.8" y="80.7" transform="rotate(-90 192.8 80.7)">5</text>
<text x="195.3" y="81.4" transform="rotate(-90 195.3 81.4)">6</text>
<text x="323.8" y="79.6">74HC14</text>
<text x="342.2" y="82.3">3</text>
<text x="344.3" y="83.4">I</text>
<text x="346.5" y="80.1" transform="rotate(-90 346.5 80.1)">1</text>
<text x="351.5" y="79.4" transform="rotate(-90 351.5 79.4)">2</text>
<text x="352.7" y="83.2" transform="rotate(-90 352.7 83.2)">Adj</text>
<text x="356.3" y="82.1">LF398_DIP8</text>
<text x="359.4" y="79.5">U308</text>
<text x="10.3" y="85.9">B</text>
<text x="72.9" y="88.5">GND</text>
<text x="82.4" y="86">U303C</text>
<text x="95.6" y="87.7">H6</text>
<text x="99.3" y="87.7">tune</text>
<text x="99.5" y="85.2">500</text>
<text x="105.2" y="86.4" transform="rotate(-90 105.2 86.4)">3</text>
<text x="113.6" y="84.8">2</text>
<text x="113.6" y="87.4">3</text>
<text x="115.7" y="88.5">+</text>
<text x="126.3" y="84.8">5</text>
<text x="126.3" y="87.4">1</text>
<text x="143.5" y="84.8">12</text>
<text x="146.2" y="86">+</text>
<text x="167.6" y="89.8">C306</text>
<text x="186" y="87.4">3</text>
<text x="191.4" y="88.8" transform="rotate(-90 191.4 88.8)">V-</text>
<text x="191.4" y="84.3" transform="rotate(-90 191.4 84.3)">V+</text>
<text x="197.6" y="89.3">U304</text>
<text x="198.7" y="84.8">7</text>
<text x="220.3" y="88.6">1</text>
<text x="225" y="89.8">5</text>
<text x="261.3" y="89.8">VCC</text>
<text x="267.9" y="88.6">16</text>
<text x="293.3" y="84.8">1</text>
<text x="304.7" y="84.8">2</text>
<text x="320.6" y="84.8">13</text>
<text x="332.1" y="84.8">12</text>
<text x="342.2" y="84.8">8</text>
<text x="342.2" y="87.4">7</text>
<text x="344.3" y="86">Hold</text>
<text x="344.3" y="88.5">T</text>
<text x="347.6" y="88.8" transform="rotate(-90 347.6 88.8)">V^{-} V^{+}</text>
<text x="354.9" y="84.8">5</text>
<text x="408.2" y="85.9">B</text>
<text x="43.1" y="92.3">H6_OTA_IN</text>
<text x="103.4" y="93.6">GND</text>
<text x="113" y="93.6">R309</text>
<text x="150.9" y="94.7" transform="rotate(-90 150.9 94.7)">3</text>
<text x="168.9" y="92.3">39p</text>
<text x="190.2" y="91.5" transform="rotate(-90 190.2 91.5)">4</text>
<text x="192.8" y="90.9" transform="rotate(-90 192.8 90.9)">1</text>
<text x="197" y="91.8">LM311</text>
<text x="220.3" y="91.2">2</text>
<text x="220.3" y="93.7">3</text>
<text x="225" y="92.3">1</text>
<text x="225" y="94.8">0</text>
<text x="262.3" y="92.3">MR</text>
<text x="262.4" y="94.8">CP</text>
<text x="267.9" y="91.2">15</text>
<text x="267.9" y="93.7">14</text>
<text x="295.9" y="94.8">74HC14</text>
<text x="296.6" y="92.3">U302A</text>
<text x="309.1" y="91">C319</text>
<text x="309.1" y="93.6">1n</text>
<text x="335.8" y="94.8">GND</text>
<text x="346.5" y="91.5" transform="rotate(-90 346.5 91.5)">4</text>
<text x="351.5" y="92.1" transform="rotate(-90 351.5 92.1)">6</text>
<text x="352.7" y="90" transform="rotate(-90 352.7 90)">C_{h}</text>
<text x="113" y="96.1">220</text>
<text x="127" y="97.4">C304</text>
<text x="127.1" y="99.9">330p</text>
<text x="139.7" y="99.9">2N7000</text>
<text x="142.1" y="97.4">Q301</text>
<text x="156.8" y="97.5">2</text>
<text x="194.3" y="96.4">GND</text>
<text x="220.3" y="96.3">4</text>
<text x="220.3" y="98.8">5</text>
<text x="220.3" y="101.3">6</text>
<text x="225" y="97.4">2</text>
<text x="225" y="99.9">6</text>
<text x="261.6" y="97.4">*CE</text>
<text x="262.7" y="99.9">TC</text>
<text x="267.9" y="96.3">13</text>
<text x="267.9" y="98.8">12</text>
<text x="267.9" y="101.3">11</text>
<text x="332.7" y="99.9">C321</text>
<text x="355.6" y="99.9">2.2n</text>
<text x="361" y="99.9">PP</text>
<text x="108.5" y="105">GND</text>
<text x="150.9" y="102.3" transform="rotate(-90 150.9 102.3)">1</text>
<text x="199.4" y="105">C311</text>
<text x="199.4" y="107.5">100n</text>
<text x="220.3" y="103.9">7</text>
<text x="220.3" y="106.4">8</text>
<text x="225" y="102.5">7</text>
<text x="225" y="105">3</text>
<text x="225" y="107.5">GND</text>
<text x="263.8" y="102.5">9</text>
<text x="263.8" y="105">4</text>
<text x="263.8" y="107.5">8</text>
<text x="267.9" y="103.9">10</text>
<text x="268.5" y="106.4">9</text>
<text x="277.1" y="103.5">GND</text>
<text x="332.8" y="102.5">100n</text>
<text x="355.6" y="102.5">C324</text>
<text x="133.9" y="112.6">GND</text>
<text x="149.1" y="112.6">GND</text>
<text x="187.9" y="113.9">-12V</text>
<text x="193.5" y="113.9">GND</text>
<text x="215.4" y="113.1">GND</text>
<text x="339.6" y="111.4">GND -12V</text>
<text x="349.8" y="111.4">GND</text>
<text x="73.9" y="124.1">Jumper_2_Bridged</text>
<text x="79.5" y="121.5">JP301</text>
<text x="76.7" y="129.6">H6</text>
<text x="80.4" y="129.6">feedback</text>
<text x="10.3" y="135.9">C</text>
<text x="408.2" y="135.9">C</text>
<text x="45.3" y="145.6">H8_BIAS</text>
<text x="72.3" y="149.5">+12V</text>
<text x="167.8" y="145.6">H8_RAMP</text>
<text x="240.2" y="145.6">H8_RESET</text>
<text x="308.8" y="145.6">H8_CLEAR</text>
<text x="368.5" y="148.2">H1_RAMP</text>
<text x="138.9" y="152">+5V</text>
<text x="187.9" y="152">+12V</text>
<text x="205" y="152">+5V</text>
<text x="273.6" y="153.3">+5V</text>
<text x="344.1" y="153.3">+12V</text>
<text x="64.8" y="158.3">R303</text>
<text x="65.5" y="160.9">68k</text>
<text x="77.5" y="157.1">R306</text>
<text x="77.5" y="159.6">100k</text>
<text x="85.1" y="158.3">R308</text>
<text x="85.7" y="160.9">470</text>
<text x="133.3" y="159.6">R314</text>
<text x="147.3" y="160.9">R316</text>
<text x="180.8" y="160.9">+5V</text>
<text x="39.7" y="164.7">PHASE_MOD_1</text>
<text x="124.4" y="164.7">R312</text>
<text x="125.3" y="167.2">5.6k</text>
<text x="134.8" y="162.2">10k</text>
<text x="148" y="163.4">10k</text>
<text x="199.4" y="162.2">C312</text>
<text x="199.4" y="164.7">100n</text>
<text x="209.6" y="163.4">R320</text>
<text x="209.6" y="166">1k</text>
<text x="261.6" y="162.2">C318</text>
<text x="261.7" y="164.7">100n</text>
<text x="315.5" y="162.2">+5V</text>
<text x="330.2" y="163.4">R324</text>
<text x="331.6" y="166">10k</text>
<text x="355.6" y="163.4">C325</text>
<text x="355.6" y="166">100n</text>
<text x="78" y="169.9">6</text>
<text x="90.7" y="172.5">7</text>
<text x="117.5" y="172.8">U301A</text>
<text x="150.2" y="171.8">TL074</text>
<text x="166.4" y="173.6">R318</text>
<text x="193.5" y="171">GND</text>
<text x="268.5" y="171">GND</text>
<text x="310.4" y="171.3">R322</text>
<text x="310.4" y="173.8">6.8k</text>
<text x="324.4" y="173.6">U302D</text>
<text x="349.8" y="172.3">GND</text>
<text x="64.8" y="177.4">R304</text>
<text x="65.5" y="174.9">47k</text>
<text x="78" y="175">5</text>
<text x="80.1" y="176.1">+</text>
<text x="96.9" y="179.2">RV302</text>
<text x="105.2" y="176.6" transform="rotate(-90 105.2 176.6)">1</text>
<text x="107.9" y="178.8">2</text>
<text x="113" y="178.8">13</text>
<text x="116.3" y="175.6">LM13700</text>
<text x="144.1" y="176.3">2</text>
<text x="150" y="174.3">U303A</text>
<text x="156.8" y="178.8">1</text>
<text x="167.1" y="176.1">10k</text>
<text x="186" y="178.8">2</text>
<text x="188.1" y="179.9">+</text>
<text x="190.2" y="176.6" transform="rotate(-90 190.2 176.6)">8</text>
<text x="192.8" y="177.2" transform="rotate(-90 192.8 177.2)">5</text>
<text x="195.3" y="177.9" transform="rotate(-90 195.3 177.9)">6</text>
<text x="323.8" y="176.1">74HC14</text>
<text x="342.2" y="178.8">3</text>
<text x="344.3" y="179.9">I</text>
<text x="346.5" y="176.6" transform="rotate(-90 346.5 176.6)">1</text>
<text x="351.5" y="176" transform="rotate(-90 351.5 176)">2</text>
<text x="352.7" y="179.7" transform="rotate(-90 352.7 179.7)">Adj</text>
<text x="356.3" y="178.6">LF398_DIP8</text>
<text x="359.4" y="176.1">U309</text>
<text x="10.3" y="185.9">D</text>
<text x="72.9" y="185">GND</text>
<text x="82.6" y="182.7">U303B</text>
<text x="82.9" y="180.2">TL074</text>
<text x="95.3" y="184.3">H8</text>
<text x="99" y="184.3">tune</text>
<text x="99.3" y="181.7">500</text>
<text x="105.2" y="183" transform="rotate(-90 105.2 183)">3</text>
<text x="113" y="181.4">15</text>
<text x="113" y="183.9">14</text>
<text x="115.7" y="185">+</text>
<text x="125.7" y="181.4">12</text>
<text x="125.7" y="183.9">16</text>
<text x="144.1" y="181.4">3</text>
<text x="146.2" y="182.5">+</text>
<text x="186" y="183.9">3</text>
<text x="191.4" y="185.3" transform="rotate(-90 191.4 185.3)">V-</text>
<text x="191.4" y="180.8" transform="rotate(-90 191.4 180.8)">V+</text>
<text x="197.6" y="185.8">U305</text>
<text x="198.7" y="181.4">7</text>
<text x="220.3" y="185.2">1</text>
<text x="267.9" y="185.2">16</text>
<text x="293.3" y="181.4">5</text>
<text x="304.7" y="181.4">6</text>
<text x="321.2" y="181.4">9</text>
<text x="332.7" y="181.4">8</text>
<text x="342.2" y="181.4">8</text>
<text x="342.2" y="183.9">7</text>
<text x="344.3" y="182.5">Hold</text>
<text x="344.3" y="185">T</text>
<text x="347.6" y="185.3" transform="rotate(-90 347.6 185.3)">V^{-} V^{+}</text>
<text x="354.9" y="181.4">5</text>
<text x="408.2" y="185.9">D</text>
<text x="43.1" y="188.8">H8_OTA_IN</text>
<text x="103.4" y="190.1">GND</text>
<text x="113" y="190.1">R310</text>
<text x="150.9" y="191.2" transform="rotate(-90 150.9 191.2)">3</text>
<text x="167.6" y="186.3">C307</text>
<text x="168.9" y="188.8">39p</text>
<text x="190.2" y="188" transform="rotate(-90 190.2 188)">4</text>
<text x="192.8" y="187.4" transform="rotate(-90 192.8 187.4)">1</text>
<text x="197" y="188.3">LM311</text>
<text x="220.3" y="187.7">2</text>
<text x="220.3" y="190.2">3</text>
<text x="225" y="186.3">5</text>
<text x="225" y="188.8">1</text>
<text x="225" y="191.4">0</text>
<text x="261.3" y="186.3">VCC</text>
<text x="262.3" y="188.8">MR</text>
<text x="262.4" y="191.4">CP</text>
<text x="267.9" y="187.7">15</text>
<text x="267.9" y="190.2">14</text>
<text x="295.4" y="191.6">74HC14</text>
<text x="296" y="189.1">U302C</text>
<text x="309.1" y="187.6">C320</text>
<text x="309.1" y="190.1">1n</text>
<text x="335.8" y="191.4">GND</text>
<text x="346.5" y="188" transform="rotate(-90 346.5 188)">4</text>
<text x="351.5" y="188.7" transform="rotate(-90 351.5 188.7)">6</text>
<text x="352.7" y="186.6" transform="rotate(-90 352.7 186.6)">C_{h}</text>
<text x="113" y="192.6">220</text>
<text x="127" y="193.9">C305</text>
<text x="127.1" y="196.4">220p</text>
<text x="139.7" y="196.4">2N7000</text>
<text x="142.1" y="193.9">Q302</text>
<text x="156.8" y="194.1">2</text>
<text x="194.3" y="192.9">GND</text>
<text x="220.3" y="192.8">4</text>
<text x="220.3" y="195.3">5</text>
<text x="220.3" y="197.9">6</text>
<text x="225" y="193.9">2</text>
<text x="225" y="196.4">6</text>
<text x="261.6" y="193.9">*CE</text>
<text x="262.7" y="196.4">TC</text>
<text x="267.9" y="192.8">13</text>
<text x="267.9" y="195.3">12</text>
<text x="267.9" y="197.9">11</text>
<text x="332.7" y="196.4">C322</text>
<text x="355.6" y="196.4">C326</text>
<text x="108.5" y="201.5">GND</text>
<text x="150.9" y="198.8" transform="rotate(-90 150.9 198.8)">1</text>
<text x="199.4" y="201.5">C313</text>
<text x="220.3" y="200.4">7</text>
<text x="220.3" y="202.9">8</text>
<text x="225" y="199">7</text>
<text x="225" y="201.5">3</text>
<text x="263.8" y="199">9</text>
<text x="263.8" y="201.5">4</text>
<text x="267.9" y="200.4">10</text>
<text x="268.5" y="202.9">9</text>
<text x="277.6" y="199.5">GND</text>
<text x="332.8" y="199">100n</text>
<text x="355.6" y="199">2.2n</text>
<text x="361" y="199">PP</text>
<text x="133.9" y="209.1">GND</text>
<text x="149.1" y="209.1">GND</text>
<text x="199.4" y="204.1">100n</text>
<text x="215.4" y="209.7">GND</text>
<text x="225" y="204.1">GND</text>
<text x="263.8" y="204.1">8</text>
<text x="339.6" y="207.9">GND -12V</text>
<text x="349.8" y="207.9">GND</text>
<text x="79.5" y="214.2">JP302</text>
<text x="187.9" y="210.4">-12V</text>
<text x="193.5" y="210.4">GND</text>
<text x="73.9" y="216.8">Jumper_2_Bridged</text>
<text x="76.7" y="222.1">H8</text>
<text x="80.4" y="222.1">feedback</text>
<text x="190.4" y="230.7">+12V</text>
<text x="224.7" y="230.7">+12V</text>
<text x="255.8" y="230.7">+5V</text>
<text x="10.3" y="235.9">E</text>
<text x="408.3" y="235.9">E</text>
<text x="174" y="242.2">C308</text>
<text x="174.1" y="244.7">100n</text>
<text x="192.8" y="242" transform="rotate(-90 192.8 242)">11</text>
<text x="193.9" y="245.6" transform="rotate(-90 193.9 245.6)">V+</text>
<text x="208.2" y="242.2">C314</text>
<text x="208.4" y="244.7">100n</text>
<text x="227.1" y="241.4" transform="rotate(-90 227.1 241.4)">4</text>
<text x="228.2" y="245.6" transform="rotate(-90 228.2 245.6)">V+</text>
<text x="228.6" y="246">U303E</text>
<text x="237.5" y="243.4">C316</text>
<text x="237.6" y="246">100n</text>
<text x="257.6" y="243.9" transform="rotate(-90 257.6 243.9)">14</text>
<text x="193.9" y="250.1" transform="rotate(-90 193.9 250.1)">V-</text>
<text x="228.2" y="250.1" transform="rotate(-90 228.2 250.1)">V-</text>
<text x="228.6" y="248.5">TL074</text>
<text x="258.7" y="250" transform="rotate(-90 258.7 250)">VCC</text>
<text x="33.7" y="257.4">LM13700</text>
<text x="34.9" y="254.9">U301B</text>
<text x="50.2" y="257.4">LM13700</text>
<text x="51.4" y="254.9">U301D</text>
<text x="80" y="254.9">74HC14</text>
<text x="80.7" y="252.3">U302E</text>
<text x="180.8" y="252.3">GND</text>
<text x="192.8" y="252.8" transform="rotate(-90 192.8 252.8)">6</text>
<text x="195.1" y="252.1">U301E</text>
<text x="195.1" y="254.6">LM13700</text>
<text x="215.1" y="252.3">GND</text>
<text x="227.1" y="253.4" transform="rotate(-90 227.1 253.4)">11</text>
<text x="244.3" y="253.6">GND</text>
<text x="264.2" y="254.9">74HC14</text>
<text x="264.2" y="252.3">U302G</text>
<text x="33.6" y="263.9">10</text>
<text x="36.7" y="261.2">V+</text>
<text x="50.7" y="263.9">7</text>
<text x="53.2" y="261.2">V+</text>
<text x="76.8" y="260.1">11</text>
<text x="88.2" y="260.1">10</text>
<text x="104.1" y="260.1">3</text>
<text x="115.5" y="260.1">4</text>
<text x="174" y="259.9">C309</text>
<text x="174.1" y="262.5">100n</text>
<text x="190.4" y="263.8">-12V</text>
<text x="208.2" y="259.9">C315</text>
<text x="208.4" y="262.5">100n</text>
<text x="224.7" y="263.8">-12V</text>
<text x="257.6" y="263.6" transform="rotate(-90 257.6 263.6)">7</text>
<text x="258.7" y="259.3" transform="rotate(-90 258.7 259.3)">GND</text>
<text x="40.6" y="266.4">9</text>
<text x="57.1" y="266.4">8</text>
<text x="74.2" y="267.6">GND</text>
<text x="100.8" y="267.6">GND</text>
<text x="107.3" y="267.6">U302B</text>
<text x="106.7" y="270.1">74HC14</text>
<text x="180.8" y="270.1">GND</text>
<text x="215.1" y="270.1">GND</text>
<text x="255.8" y="271.4">GND</text>
<text x="10.3" y="285.9">F</text>
<text x="35" y="286.9">1</text>
<text x="85" y="286.9">2</text>
<text x="135" y="286.9">3</text>
<text x="185" y="286.9">4</text>
<text x="235" y="286.9">5</text>
<text x="285" y="286.9">6</text>
<text x="335" y="286.9">7</text>
<text x="385" y="286.9">8</text>
<text x="408.3" y="285.9">F</text>
</g>
<g font-size="1.7">
<text x="314.3" y="261.3">2026.</text>
<text x="382.8" y="261.3">Non-commercial</text>
<text x="399.3" y="261.3">use</text>
<text x="403.5" y="261.3">only</text>
</g>
<g font-size=".9">
<text x="193.6" y="87.5" transform="rotate(-90 193.6 87.5)">GND</text>
<text x="193.6" y="84.7" transform="rotate(-90 193.6 84.7)">BAL</text>
<text x="193.6" y="184" transform="rotate(-90 193.6 184)">GND</text>
<text x="193.6" y="181.2" transform="rotate(-90 193.6 181.2)">BAL</text>
</g>
<g font-size=".7">
<text x="115.7" y="85.6">DIODE_BIAS</text>
<text x="196.1" y="86.2" transform="rotate(-90 196.1 86.2)">STRB</text>
<text x="115.7" y="182.1">DIODE_BIAS</text>
<text x="196.1" y="182.7" transform="rotate(-90 196.1 182.7)">STRB</text>
</g>
</svg>
